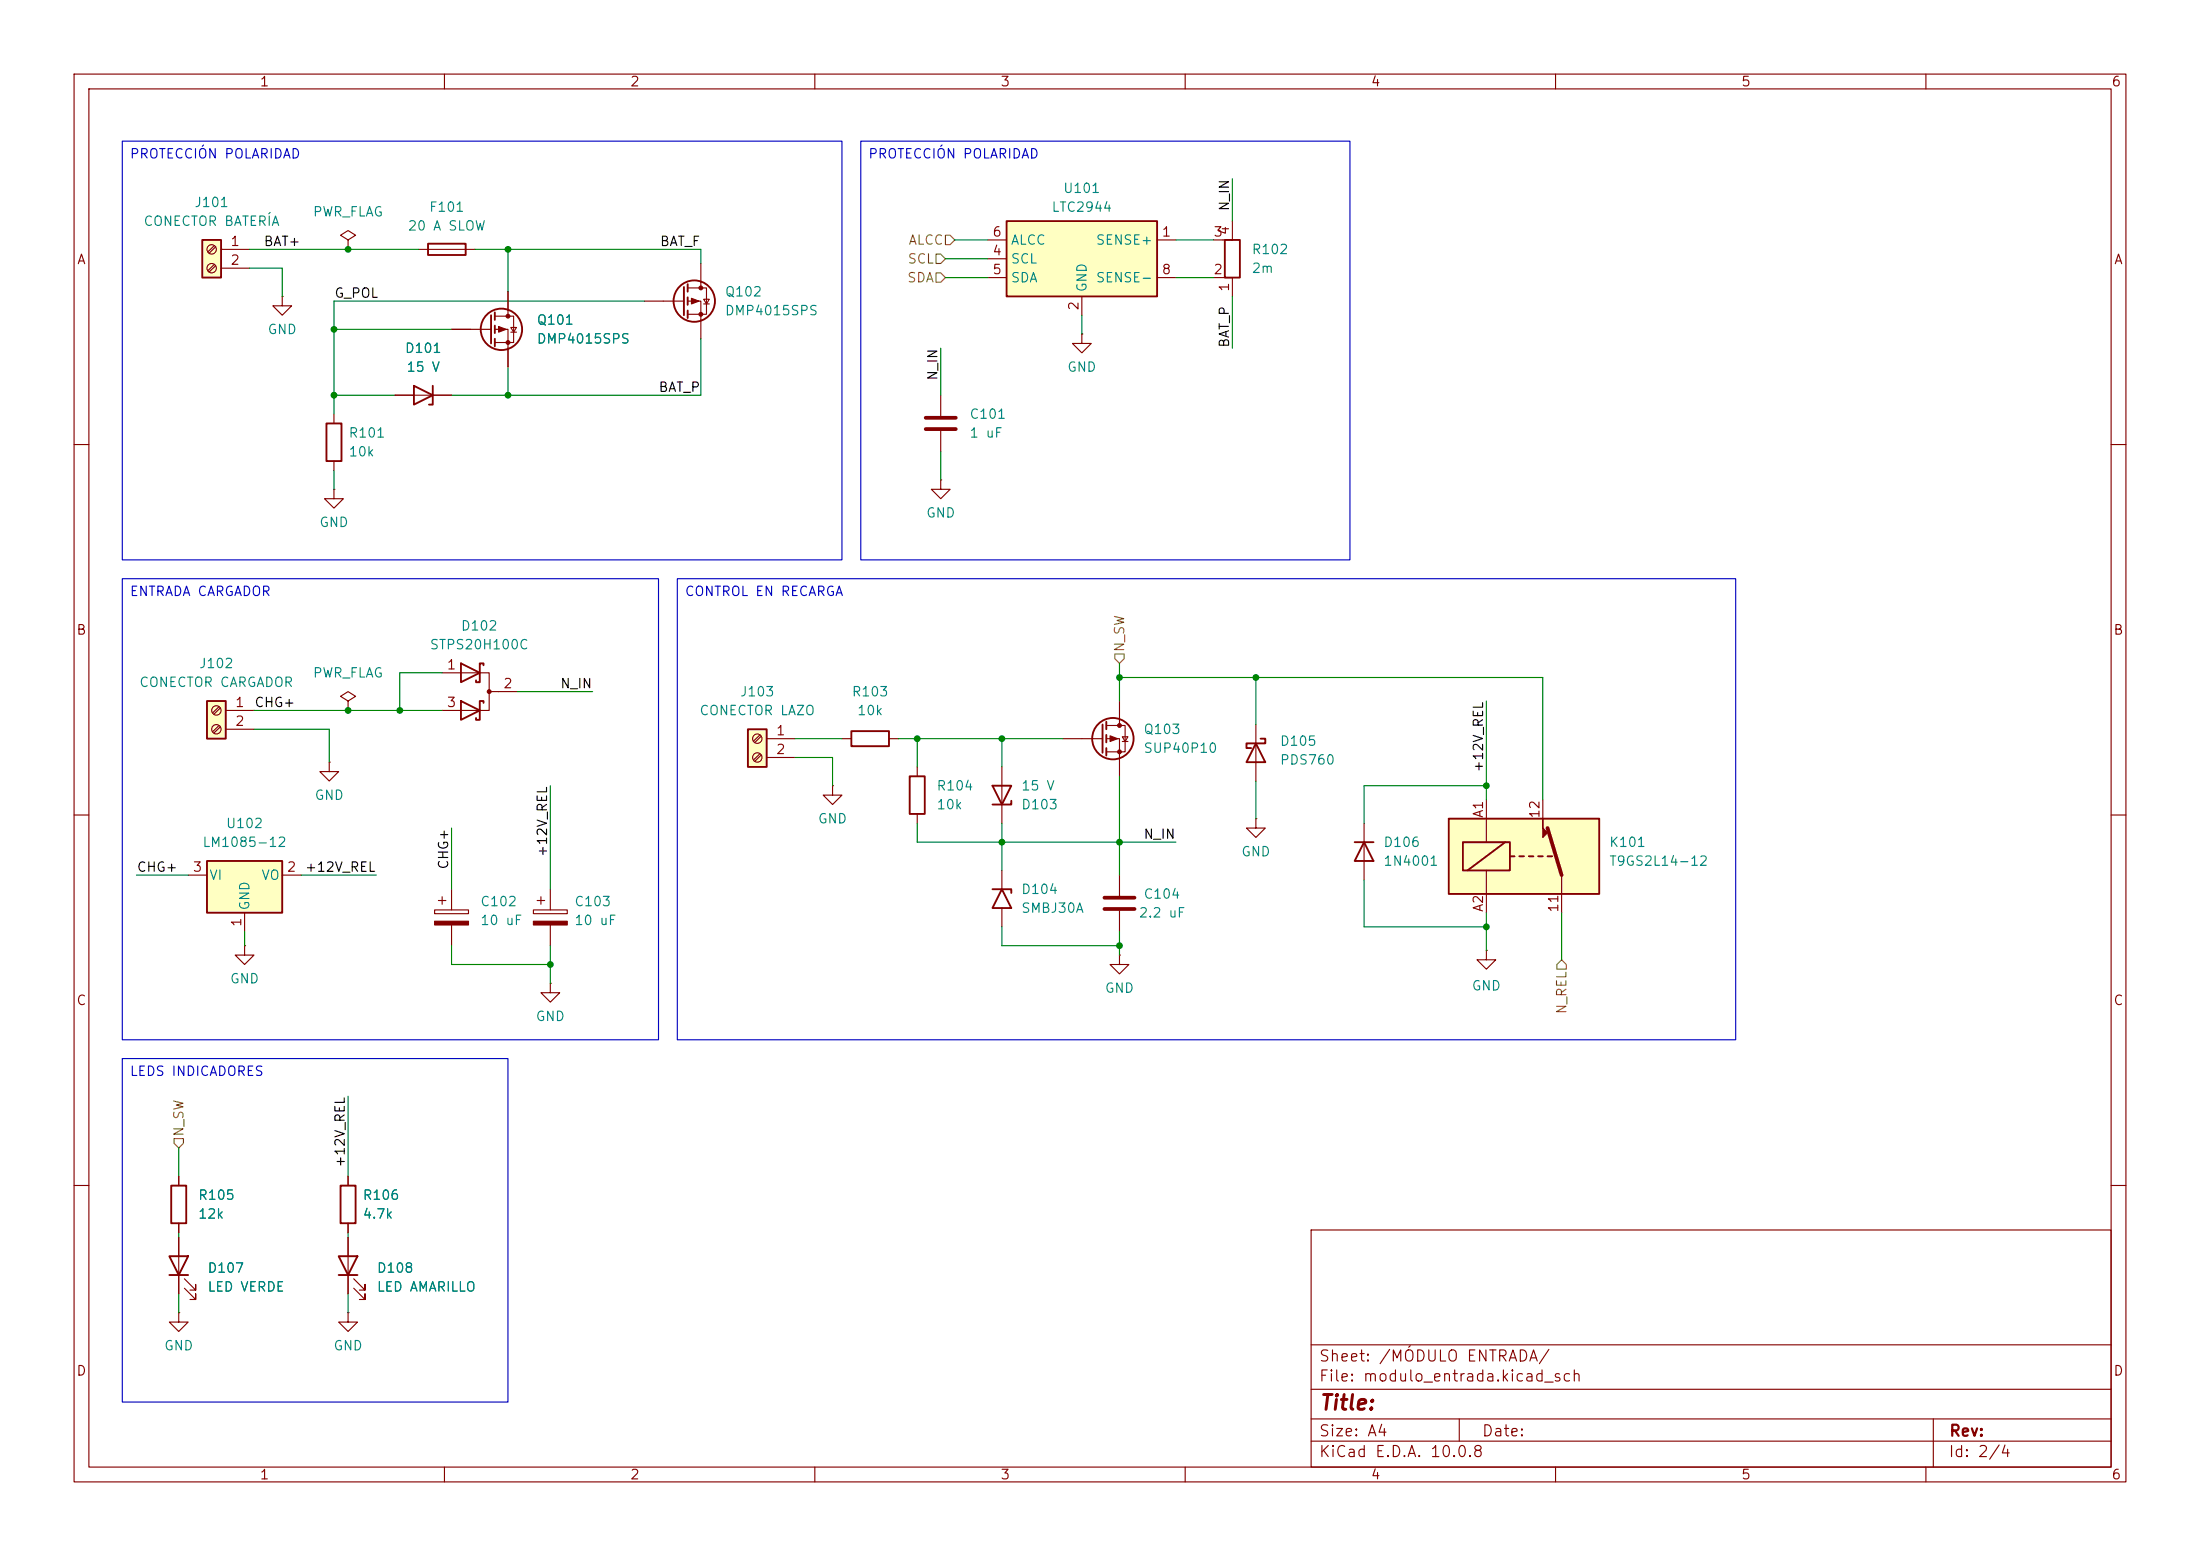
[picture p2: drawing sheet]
<svg xmlns="http://www.w3.org/2000/svg" width="297mm" height="210mm" viewBox="0 0 297 210" stroke-linecap="round" stroke-linejoin="round" font-family="sans-serif">
<g fill="none" stroke="#840000" stroke-width=".15">
<path d="M10 10h277v190h-277zM12 12h273v186h-273zM60 10v2M110 10v2M160 10v2M210 10v2M260 10v2M56.5 33.7h7.6M92.8 38.9h2.6v3.5h-2.6M94.6 35.6v3.3M87 40.6h5.3M92.8 40.6h1.8v5.1"/>
<path d="M95 40.4h.8l-.4 .6zM95 41h.8M10 60h2M285 60h2M169.5 97.8v7.6M10 110h2M112.4 106v1.3h1.3l-1.3 1.3-1.3-1.3h1.3M112.4 106h.1M135.3 103.5v7.6M184.1 111.1v7.6M285 110h2M151.1 128.9v1.3h1.3l-1.3 1.2-1.2-1.2h1.2"/>
<path d="M151.1 128.9h.1M200.7 128.3v1.2h1.2l-1.2 1.3-1.3-1.3h1.3M200.7 128.3h.1M10 160h2M177 166h108v32h-108zM285 160h2M60 198v2M110 198v2M160 198v2M177 194.5h108M177 191.5h108M177 187.5h108"/>
<path d="M177 181.5h108M197 191.5v3M210 198v2M260 198v2M261 191.5v6.5"/>
</g>
<g fill="none" stroke="#840000" stroke-width=".25">
<path d="M57.8 32.9h5.1v1.5h-5.1zM92.3 38.7v3.8M92.8 38.4v1M92.8 40.1v1M92.8 41.9v1M170.2 99.7h.6v.6h-2.5v.7h.6M134 106h2.5l-1.2 2.6zM136.5 108.1v.5h-2.5M169.5 100.3l1.3 2.6h-2.5zM182.9 113.7h2.5M184.1 113.7l1.3 2.5h-2.5z"/>
<circle cx="93.7" cy="40.6" r="2.79"/>
</g>
<g fill="#840000" stroke="#840000" stroke-width=".15">
<path d="M93.3 40.3l1.1 .3-1.1 .4z"/>
<circle cx="94.6" cy="38.9" r=".25"/>
<circle cx="94.6" cy="42.4" r=".25"/>
</g>
<path d="M195.6 110.5h20.3v10.2h-20.3z" fill="#ffffc2"/>
<g fill="none" stroke="#840000" stroke-width=".25">
<path d="M44.1 57.2h2v5h-2zM148.8 97.8v3.8M149.4 97.4v1M149.4 99.2v1M149.4 101v1M195.6 110.5h20.3v10.2h-20.3zM197.5 113.7h6.3v3.8h-6.3zM203.2 113.7l-5.1 3.8M203.8 115.6h.7M205.1 115.6h.6M206.4 115.6h.6M207.6 115.6h.7"/>
<path d="M208.9 115.6h.6"/>
<circle cx="150.2" cy="99.7" r="2.79"/>
</g>
<g fill="none" stroke="#840000" stroke-width=".15">
<path d="M45.1 55.9v1.3M45.1 66v1.3h1.3l-1.3 1.3-1.3-1.3h1.3M45.1 66h.1M45.1 62.2v1.3M143.5 99.7h5.3M149.4 97.9h2.5v3.6h-2.5M149.4 99.7h1.7v5.1M151.1 94.6v3.3M151.5 99.4h.8l-.4 .7zM151.1 118.1v2.8M151.5 100.1h.8M200.7 108v5.7"/>
<path d="M200.7 117.5v5.7M208.3 108v2.5M210.8 118.1v5.1M151.1 122.9v2.8"/>
</g>
<g fill="#840000" stroke="#840000" stroke-width=".15">
<path d="M208.3 110.5v1.3l.6 .6-.6 .6z"/>
<path d="M149.9 99.3l1 .4-1 .4z"/>
<circle cx="151.1" cy="97.9" r=".25"/>
<circle cx="151.1" cy="101.5" r=".25"/>
</g>
<path d="M208.9 111.8l1.9 6.3M149.1 121.2h4.1M149.1 122.7h4.1" fill="none" stroke="#840000" stroke-width=".51"/>
<path d="M27.3 32.4h2.5v5.1h-2.5z" fill="#ffffc2"/>
<path d="M27.3 32.4h2.5v5.1h-2.5zM122.8 104.8h2v5.1h-2z" fill="none" stroke="#840000" stroke-width=".25"/>
<g fill="none" stroke="#840000" stroke-width=".15">
<path d="M28.9 33.1l-.8 .9M28.9 35.7l-.8 .8M29.1 33.3l-.9 .9M29.1 35.9l-.9 .8M29.8 33.7h3.9M29.8 36.2h3.9M38.1 40v1.3h1.3l-1.3 1.2-1.3-1.2h1.3M38.1 40h.1M123.8 103.5v1.3M123.8 109.9v1.2M33 127.6v1.3h1.3l-1.3 1.3-1.3-1.3h1.3M33 127.6h.1"/>
<path d="M74.3 132.7v1.3h1.3l-1.3 1.3-1.3-1.3h1.3M74.3 132.7h.1"/>
<circle cx="28.6" cy="36.2" r=".63"/>
<circle cx="28.6" cy="33.7" r=".63"/>
</g>
<path d="M27.9 94.6h2.6v5.1h-2.6z" fill="#ffffc2"/>
<path d="M27.9 94.6h2.6v5.1h-2.6zM134 120h2.5v.5M135.3 120l1.2 2.6h-2.5z" fill="none" stroke="#840000" stroke-width=".25"/>
<g fill="none" stroke="#840000" stroke-width=".15">
<path d="M127 53.3v2.8M127 58.2v2.8M29.6 95.4l-.9 .8M29.6 97.9l-.9 .9M29.7 95.6l-.8 .8M29.7 98.1l-.8 .8M30.5 95.9h3.8M30.5 98.4h3.8M135.3 117.5v2.5M135.3 122.6v2.5"/>
<circle cx="29.2" cy="98.4" r=".63"/>
<circle cx="29.2" cy="95.9" r=".63"/>
</g>
<path d="M125 56.4h4M125 57.9h4" fill="none" stroke="#840000" stroke-width=".51"/>
<path d="M27.9 116.2h10.2v7h-10.2z" fill="#ffffc2"/>
<path d="M27.9 116.2h10.2v7h-10.2z" fill="none" stroke="#840000" stroke-width=".25"/>
<path d="M25.4 118.1h2.5M38.1 118.1h2.5M33 123.2v2.5" fill="none" stroke="#840000" stroke-width=".15"/>
<path d="M135.9 29.8h20.3v10.2h-20.3z" fill="#ffffc2"/>
<path d="M135.9 29.8h20.3v10.2h-20.3zM165.4 32.4h2v5.1h-2zM62.2 89.5l2.6 1.3-2.6 1.3zM62.2 94.6l2.6 1.3-2.6 1.3zM65.3 89.8v-.3h-.5v2.6h-.5v-.3M65.3 94.9v-.3h-.5v2.6h-.5v-.3M114.9 98.7h5.1v2h-5.1z" fill="none" stroke="#840000" stroke-width=".25"/>
<g fill="none" stroke="#840000" stroke-width=".15">
<path d="M133.3 32.4h2.6M133.3 34.9h2.6M133.3 37.5h2.6M156.2 32.4h2.5M156.2 37.5h2.5M163.8 37.5h2.6v2.5M166.4 29.8v2.6h-2.6M146 45.1v1.3h1.3l-1.3 1.2-1.2-1.2h1.2M146 45.1h.1M146 40v2.5M127 64.8v1.2h1.3l-1.3 1.3-1.3-1.3h1.3M127 64.8h.1"/>
<path d="M47 94.6l1-.6-1-.7-1 .7 1 .6v1.3M47 95.9h.1M59.7 90.8h6.3v5.1h-6.3M66 93.3h3.8M113.7 99.7h1.2M120 99.7h1.3M44.4 102.9v1.2h1.3l-1.3 1.3-1.2-1.3h1.2M44.4 102.9h.1M169.5 110.5v1.3h1.3l-1.3 1.2-1.2-1.2h1.2M169.5 110.5h.1"/>
</g>
<circle cx="66" cy="93.3" r=".25" fill="#840000" stroke="#840000" stroke-width=".15"/>
<path d="M101 98.4h2.5v5.1h-2.5z" fill="#ffffc2"/>
<g fill="none" stroke="#840000" stroke-width=".25">
<path d="M55.9 52.1l2.5 1.2-2.5 1.3zM58.4 52.1v2.5h-.5M66.3 42.5v3.9M66.8 42.2v1M66.8 43.9v1.1M66.8 45.7v1M101 98.4h2.5v5.1h-2.5zM22.9 169.5h2.5l-1.3 2.6zM22.9 172.1h2.5M23.1 160h2v5.1h-2zM45.7 169.5h2.6l-1.3 2.6zM45.7 172.1h2.6"/>
<path d="M46 160h2v5.1h-2z"/>
<circle cx="67.7" cy="44.4" r="2.79"/>
</g>
<g fill="none" stroke="#840000" stroke-width=".15">
<path d="M47 32.4l1-.6-1-.7-1 .7 1 .6v1.3M47 33.7h.1M68.6 39.4v3.3M53.3 53.3h7.7M61 44.5h5.3M66.8 42.7h2.5v3.5h-2.5M66.8 44.5h1.8v5M69 44.2h.7l-.4 .6zM69 44.8h.7M102.6 99.2l-.9 .8M102.8 99.4l-.9 .8M103.5 99.7h3.8"/>
<path d="M102.6 101.7l-.9 .9M102.8 101.9l-.9 .8M103.5 102.2h3.8M58.7 122.8h4.5v.5h-4.5zM59.2 121.5h1M59.7 121v1M61 120v2.8M61 124.8v2.8M72 122.8h4.6v.5h-4.6zM72.5 121.5h1M73 121v1M74.3 120v2.8"/>
<path d="M74.3 124.8v2.8M24.1 158.8v1.2M47 158.8v1.2M24.1 177.2v1.2h1.3l-1.3 1.3-1.2-1.3h1.2M24.1 177.2h.1M24.1 165.1v1.3M24.1 167v7.6M24.9 173.9l1.5 1.5v-.8v.8h-.7M24.9 172.6l1.5 1.5v-.7v.7h-.7M47 177.2v1.2h1.3l-1.3 1.3-1.3-1.3h1.3M47 177.2h.1M47 165.1v1.3"/>
<path d="M47 167v7.6M47.8 173.9l1.5 1.5v-.8v.8h-.8M47.8 172.6l1.5 1.5v-.7v.7h-.8"/>
<circle cx="102.2" cy="99.7" r=".63"/>
<circle cx="102.2" cy="102.2" r=".63"/>
</g>
<g fill="#840000" stroke="#840000" stroke-width=".15">
<path d="M72 124.3h4.6v.5h-4.6z"/>
<path d="M58.7 124.3h4.5v.5h-4.5z"/>
<path d="M67.3 44.1l1 .4-1 .3z"/>
<circle cx="68.6" cy="42.7" r=".25"/>
<circle cx="68.6" cy="46.2" r=".25"/>
</g>
<path d="M126.4 34.3h.6l.6 .6-.6 .7h-.6zM126.4 36.8h.6l.6 .7-.6 .6h-.6zM127.6 31.8h.7l.6 .6-.6 .6h-.7zM150.5 88.3h1.3v.6l-.7 .6-.6-.6zM210.8 129.5l.7 .7v.6h-1.3v-.6zM23.5 153.7h1.3v.6l-.7 .6-.6-.6z" fill="none" stroke="#848400" stroke-width=".15"/>
<g fill="none" stroke="#008400" stroke-width=".15">
<path d="M33.7 33.7h22.8M33.7 36.2h4.4v3.8M64.1 33.7h30.5v1.9M68.6 33.7v5.7M127.6 34.9h5.7M127.6 37.5h5.7M128.9 32.4h4.4M158.7 32.4h5.1M158.7 37.5h5.1M166.4 24.1v5.7M45.1 53.3h8.2M45.1 44.5h15.9"/>
<path d="M68.6 49.5v3.8M87 40.6h-41.9v15.3M94.6 45.7v7.6h-33.6M127 47v6.3M146 42.5v2.6M166.4 40v7M45.1 63.5v2.5M127 61v3.8M34.3 98.4h10.1v4.5M34.3 95.9h25.4M59.7 90.8h-5.7v5.1M69.8 93.3h10.2"/>
<path d="M107.3 99.7h6.4M121.3 99.7h22.2M123.8 99.7v3.8M135.3 99.7v3.8M151.1 91.4h57.2v16.6M151.1 89.5v5.1M169.5 91.4v6.4M200.7 94.6v13.4M18.4 118.1h7M40.6 118.1h10.2M61 111.8v8.2M74.3 106v14"/>
<path d="M107.3 102.2h5.1v3.8M123.8 111.1v2.6h34.9M135.3 111.1v6.4M151.1 104.8v13.3M169.5 105.4v5.1M184.1 118.7v6.4h16.6M200.7 106h-16.6v5.1M33 125.7v1.9M61 127.6v2.6h13.3M74.3 127.6v5.1M135.3 125.1v2.5h15.8M151.1 125.7v3.2"/>
<path d="M200.7 123.2v5.1M210.8 123.2v6.3M24.1 154.9v3.9M47 148v10.8M24.1 166.4v.6M24.1 174.6v2.6M47 166.4v.6M47 174.6v2.6"/>
</g>
<path d="M16.5 19.1h97.2v56.5h-97.2zM116.2 19.1h66v56.5h-66zM16.5 78.1h72.4v62.2h-72.4zM91.4 78.1h142.9v62.2h-142.9zM16.5 142.9h52.1v46.3h-52.1z" fill="none" stroke="#0000c2" stroke-width=".15"/>
<g fill="#008400">
<circle cx="123.8" cy="99.7" r=".46"/>
<circle cx="135.3" cy="99.7" r=".46"/>
<circle cx="68.6" cy="53.3" r=".46"/>
<circle cx="200.7" cy="106" r=".46"/>
<circle cx="200.7" cy="125.1" r=".46"/>
<circle cx="169.5" cy="91.4" r=".46"/>
<circle cx="135.3" cy="113.7" r=".46"/>
<circle cx="151.1" cy="113.7" r=".46"/>
<circle cx="151.1" cy="91.4" r=".46"/>
<circle cx="151.1" cy="127.6" r=".46"/>
<circle cx="74.3" cy="130.2" r=".46"/>
<circle cx="54" cy="95.9" r=".46"/>
<circle cx="68.6" cy="33.7" r=".46"/>
<circle cx="47" cy="33.7" r=".46"/>
<circle cx="45.1" cy="53.3" r=".46"/>
<circle cx="45.1" cy="44.5" r=".46"/>
<circle cx="47" cy="95.9" r=".46"/>
</g>
<text font-size="2" fill="#840000" x="178" y="190.8">Title:</text>
<g font-size="1.5" fill="#840000">
<text x="178" y="184.1">Sheet: /MÓDULO ENTRADA/</text>
<text x="178" y="186.8">File: modulo_entrada.kicad_sch</text>
<text x="178" y="197">KiCad E.D.A. 10.0.8</text>
<text x="178" y="194.2">Size: A4</text>
<text x="200" y="194.2">Date:</text>
<text x="263" y="197">Id: 2/4</text>
<text x="263" y="194.2">Rev:</text>
</g>
<g font-size="1.3" fill="#840000">
<text x="35" y="12">1</text>
<text x="85" y="12">2</text>
<text x="135" y="12">3</text>
<text x="185" y="12">4</text>
<text x="235" y="12">5</text>
<text x="285" y="12">6</text>
<text x="10.3" y="36">A</text>
<text x="31" y="33.5">1</text>
<text x="133.9" y="34.8">4</text>
<text x="133.9" y="32.3">6</text>
<text x="156.7" y="32.3">1</text>
<text x="163.7" y="32.3">3</text>
<text x="166.2" y="31.8" transform="rotate(-90 166.2 31.8)">4</text>
<text x="285.3" y="36">A</text>
<text x="31" y="36.1">2</text>
<text x="133.9" y="37.3">5</text>
<text x="156.7" y="37.3">8</text>
<text x="163.7" y="37.3">2</text>
<text x="166.2" y="39.5" transform="rotate(-90 166.2 39.5)">1</text>
<text x="145.9" y="42" transform="rotate(-90 145.9 42)">2</text>
<text x="10.2" y="86">B</text>
<text x="285.2" y="86">B</text>
<text x="31.7" y="95.8">1</text>
<text x="60.2" y="90.7">1</text>
<text x="60.2" y="95.8">3</text>
<text x="67.8" y="93.2">2</text>
<text x="31.7" y="98.3">2</text>
<text x="104.7" y="99.6">1</text>
<text x="104.7" y="102.1">2</text>
<text x="200.5" y="110.5" transform="rotate(-90 200.5 110.5)">A1</text>
<text x="208.1" y="110.6" transform="rotate(-90 208.1 110.6)">12</text>
<text x="25.9" y="118">3</text>
<text x="38.6" y="118">2</text>
<text x="32.9" y="125.2" transform="rotate(-90 32.9 125.2)">1</text>
<text x="200.5" y="123.2" transform="rotate(-90 200.5 123.2)">A2</text>
<text x="210.7" y="123.3" transform="rotate(-90 210.7 123.3)">11</text>
<text x="10.2" y="136">C</text>
<text x="285.2" y="136">C</text>
<text x="10.2" y="186">D</text>
<text x="285.2" y="186">D</text>
<text x="35" y="200">1</text>
<text x="85" y="200">2</text>
<text x="135" y="200">3</text>
<text x="185" y="200">4</text>
<text x="235" y="200">5</text>
<text x="285" y="200">6</text>
</g>
<g font-size="1.3" fill="#0000c2">
<text x="17.4" y="21.7">PROTECCIÓN POLARIDAD</text>
<text x="117.1" y="21.7">PROTECCIÓN POLARIDAD</text>
<text x="17.4" y="80.8">ENTRADA CARGADOR</text>
<text x="92.4" y="80.8">CONTROL EN RECARGA</text>
<text x="17.4" y="145.5">LEDS INDICADORES</text>
</g>
<g font-size="1.3" fill="#008484">
<text x="26.1" y="28.3">J101</text>
<text x="42.1" y="29.5">PWR_FLAG</text>
<text x="57.8" y="28.9">F101</text>
<text x="141.9" y="28.9">LTC2944</text>
<text x="143.4" y="26.4">U101</text>
<text x="19.3" y="30.8">CONECTOR BATERÍA</text>
<text x="55" y="31.4">20 A SLOW</text>
<text x="136.4" y="35.9">SCL</text>
<text x="136.4" y="33.3">ALCC</text>
<text x="147.9" y="33.3">SENSE+</text>
<text x="168.9" y="34.6">R102</text>
<text x="97.8" y="40.3">Q102</text>
<text x="136.4" y="38.4">SDA</text>
<text x="147" y="39.5" transform="rotate(-90 147 39.5)">GND</text>
<text x="147.9" y="38.4">SENSE-</text>
<text x="168.9" y="37.2">2m</text>
<text x="36" y="45.4">GND</text>
<text x="54.6" y="48">D101</text>
<text x="72.4" y="44.1">Q101</text>
<text x="72.4" y="46.7">DMP4015SPS</text>
<text x="97.8" y="42.9">DMP4015SPS</text>
<text x="54.8" y="50.5">15 V</text>
<text x="144" y="50.5">GND</text>
<text x="47" y="59.4">R101</text>
<text x="130.8" y="56.8">C101</text>
<text x="130.8" y="59.4">1 uF</text>
<text x="47" y="61.9">10k</text>
<text x="43" y="71.4">GND</text>
<text x="124.9" y="70.2">GND</text>
<text x="57.9" y="88">STPS20H100C</text>
<text x="62.1" y="85.4">D102</text>
<text x="18.7" y="93">CONECTOR CARGADOR</text>
<text x="26.8" y="90.5">J102</text>
<text x="42.1" y="91.8">PWR_FLAG</text>
<text x="99.8" y="94.3">J103</text>
<text x="114.9" y="94.3">R103</text>
<text x="94.3" y="96.8">CONECTOR LAZO</text>
<text x="115.6" y="96.8">10k</text>
<text x="154.3" y="99.4">Q103</text>
<text x="154.3" y="101.9">SUP40P10</text>
<text x="172.7" y="101">D105</text>
<text x="126.3" y="107">R104</text>
<text x="137.8" y="107">15 V</text>
<text x="172.7" y="103.5">PDS760</text>
<text x="30.4" y="112.1">U102</text>
<text x="42.4" y="108.3">GND</text>
<text x="110.3" y="111.5">GND</text>
<text x="126.3" y="109.5">10k</text>
<text x="137.8" y="109.5">D103</text>
<text x="27.2" y="114.6">LM1085-12</text>
<text x="28.2" y="119.1">VI</text>
<text x="35.2" y="119.1">VO</text>
<text x="167.5" y="115.9">GND</text>
<text x="186.7" y="114.6">D106</text>
<text x="186.7" y="117.2">1N4001</text>
<text x="217.2" y="114.6">K101</text>
<text x="217.2" y="117.2">T9GS2L14-12</text>
<text x="34" y="123" transform="rotate(-90 34 123)">GND</text>
<text x="64.8" y="122.6">C102</text>
<text x="64.8" y="125.2">10 uF</text>
<text x="77.5" y="122.6">C103</text>
<text x="77.5" y="125.2">10 uF</text>
<text x="137.8" y="121">D104</text>
<text x="137.8" y="123.5">SMBJ30A</text>
<text x="153.7" y="124.2">2.2 uF</text>
<text x="154.3" y="121.6">C104</text>
<text x="31" y="133">GND</text>
<text x="149.1" y="134.3">GND</text>
<text x="198.6" y="134">GND</text>
<text x="72.2" y="138.1">GND</text>
<text x="26.7" y="162.3">R105</text>
<text x="26.7" y="164.8">12k</text>
<text x="48.9" y="162.3">R106</text>
<text x="48.9" y="164.8">4.7k</text>
<text x="27.9" y="172.1">D107</text>
<text x="50.8" y="172.1">D108</text>
<text x="27.9" y="174.6">LED VERDE</text>
<text x="50.8" y="174.6">LED AMARILLO</text>
<text x="22.1" y="182.6">GND</text>
<text x="44.9" y="182.6">GND</text>
</g>
<g font-size="1.3">
<text x="166.2" y="28.6" transform="rotate(-90 166.2 28.6)">N_IN</text>
<text x="35.5" y="33.5">BAT+</text>
<text x="89" y="33.5">BAT_F</text>
<text x="45.1" y="40.5">G_POL</text>
<text x="166.2" y="47" transform="rotate(-90 166.2 47)">BAT_P</text>
<text x="88.8" y="53.2">BAT_P</text>
<text x="126.9" y="51.5" transform="rotate(-90 126.9 51.5)">N_IN</text>
<text x="34.3" y="95.8">CHG+</text>
<text x="75.5" y="93.2">N_IN</text>
<text x="200.5" y="104.3" transform="rotate(-90 200.5 104.3)">+12V_REL</text>
<text x="154.3" y="113.5">N_IN</text>
<text x="18.4" y="118">CHG+</text>
<text x="41.1" y="118">+12V_REL</text>
<text x="60.8" y="117.4" transform="rotate(-90 60.8 117.4)">CHG+</text>
<text x="74.2" y="115.8" transform="rotate(-90 74.2 115.8)">+12V_REL</text>
<text x="46.9" y="157.7" transform="rotate(-90 46.9 157.7)">+12V_REL</text>
</g>
<g font-size="1.3" fill="#848400">
<text x="122.4" y="35.9">SCL</text>
<text x="122.6" y="33.3">ALCC</text>
<text x="122.4" y="38.4">SDA</text>
<text x="152.1" y="88.1" transform="rotate(-90 152.1 88.1)">N_SW</text>
<text x="211.8" y="137" transform="rotate(-90 211.8 137)">N_REL</text>
<text x="25.1" y="153.5" transform="rotate(-90 25.1 153.5)">N_SW</text>
</g>
</svg>
